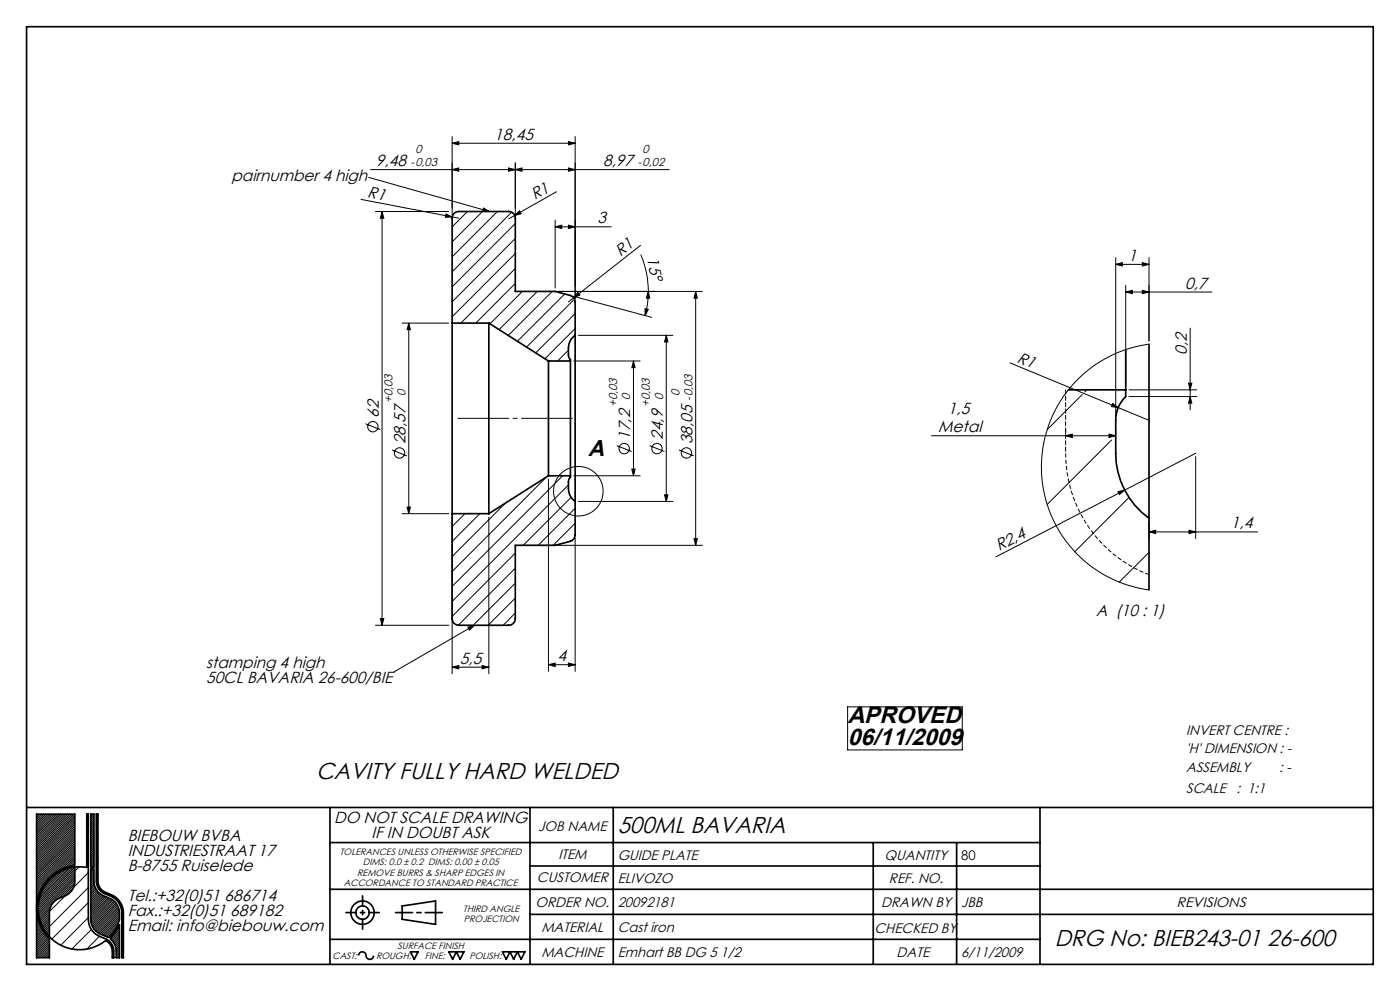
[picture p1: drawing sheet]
<svg xmlns="http://www.w3.org/2000/svg" width="420mm" height="297mm" viewBox="0 0 420 297" stroke-linecap="round" stroke-linejoin="round" font-family="sans-serif">
<g fill="none" stroke="#000" stroke-width=".3">
<path d="M108.3 59.8l27.4 5.2M110.6 53.2l36.3 10.2M111.2 50.8h89.6M135.6 50.8l2-.5v1zM135.6 42.9l2-.5v1zM135.6 40.9v23.5M135.6 42.9h36.9M152.6 50.3l2 .5-2 .5zM154.6 50.8l2-.5v1zM154.6 48.8v15.6M166.9 57.5l-14.3 8.1M170.5 50.3l2 .5-2 .5z"/>
<path d="M170.5 42.4l2 .5-2 .5zM172.5 40.9v48.6M112.6 63.4h22M114.6 63.4l.5 2h-1zM114.6 63.4v124M133.8 64.1l1.9 .9-2.1 .1zM135.7 65l1.9 .4M140.2 63.4l-4.6 4.6M144.7 63.4l-9.1 9.1M145.1 62.4l1.8 1-2.1-.1zM149.2 63.4l-13.6 13.6M153.5 63.6l-17.9 17.9"/>
<path d="M154.4 64.6l1.5-1.4 .5 .9zM154.6 67l-19 19M154.6 71.5l-19 18.9M154.6 76l-19 18.9M166.5 68l2-.5v1zM166.5 66v20.3M166.5 68h16.9M170.5 67.5l2 .5-2 .5zM192.2 73.6l-20.1 15.6M192.2 76.3l1.7 5 .3 2.3 .3 3.7M334.7 79.2l2-.5v1zM334.7 77.2v47.8"/>
<path d="M334.7 79.2h10M342.7 78.7l2 .5-2 .5zM344.7 77.2v25M120.6 96.8h14M122.6 96.8l.5 2h-1zM122.6 96.8v57.1M154.6 80.5l-16.3 16.3M154.6 84.9l-11.9 11.9M156.7 87.3l-9.7 9.7M161.2 87.3l-11.4 11.5M164.2 87.3h46.5M165.7 87.3l-13.2 13.2"/>
<path d="M169.4 88.1l-14.2 14.2M172 88.8l23.5 6.3M172 90l-14 14M172.1 89.2l-1.6 1.3M172.5 94l-11.8 11.8M172.5 98.5l-9 9M173.4 87.6l.6 .8-1.9 .8zM193.5 92.5l1 .2-1 1.9zM194.5 87.3l.4 2.1-1-.1zM194.5 87.3l-.3 4.1-.7 3.2M208.7 87.3l.5 2.1h-1zM208.7 87.3v76.1"/>
<path d="M337.7 87.5l2-.5v1zM337.7 85.5v30.3M337.7 87.5h25.9M342.7 87l2 .5-2 .5zM357 98.4v24.4M170.5 104.9l-3.2 3.3M172.1 108.2h20M173.5 100.5h28.4M190 108.2l.5 2h-1zM190 108.2v34.4M199.9 100.5l.5 2h-1zM199.9 100.5v49.8"/>
<path d="M303 108.8l32.5 13.4M324.7 118.2l-10.5 10.5M326.1 116.8l-.7 .7M338.7 118.8h20.4M338.7 116.8h20.4M344.7 103.1l-3 .6-4 1.1-2.5 .9-3.8 1.9-4.8 3.2-4.8 4.5-3.9 5.3-2.9 5.9-1.8 5.9-.6 4.2-.2 2.7 .5 6.5 .8 3.8 .9 3 2.6 5.6 1.6 2.7 2.4 3 2.1 2.3 3.1 2.8 4.8 3.3 6 2.7 3.7 1.1 3.8 .7M356.6 114.8h.9l-.5 2zM357 118.8l.5 2h-.9zM109.6 127l4.5 1.8M117.6 134.9l4.5 1.7M185 133.6l4.5 1.7M194.9 133.6l4.4 1.7"/>
<path d="M203.7 134.9l4.4 1.7M279.4 130.6h55.3M319.7 130.6l2-.5v1zM319.7 128.6v1.3M332.7 130.1l2 .5-2 .5zM333.5 131.9l-19.4 19.3M333.8 120.9l1.7 1.3-2.1-.4zM334.7 128.6v1.3M335.5 122.2l9.2 3.8M358.7 135.9l-59.9 31M358.7 136.8v24.6M120.6 153.9h14"/>
<path d="M122.1 152h1l-.5 1.9zM135.6 155v46.9M139.5 153.9l-3.9 3.9M144 153.9l-8.4 8.4M146.6 155v46.9M151.6 150.8l-16 16M163.9 143l-28.3 28.3M164.5 143.6v57.6M168.8 142.6l-33.2 33.2M170.5 145.3l-34.9 35M171.3 149l-14.3 14.4M172.1 142.6h20"/>
<path d="M172.5 152.3l-11.1 11.1M172.5 156.8l-6.6 6.6M173.5 150.3h28.4M189.5 140.6h1l-.5 2zM199.4 148.3h1l-.5 2zM335.4 147.4l2-.5-1.6 1.3zM338.7 149.1l-16.3 16.2M344.7 159.4l2-.5v1zM344.7 156.3v5.1M344.7 159.4h32.6M356.7 158.9l2 .5-2 .5zM154.6 165.8l-19 18.9"/>
<path d="M154.6 170.3l-17.1 17.1M154.6 174.8l-12.4 12.3M154.6 179.2l-8.2 8.2M155.6 163.4h55.1M172.5 161.3v39.9M208.2 161.4h1l-.5 2zM344.7 165.6l-8.9 8.8M112.6 187.4h22M114.1 185.4h1l-.5 2zM135.6 200l2-.5v.9zM135.6 200h11M140.4 188l1.9-.6-1.4 1.4z"/>
<path d="M142.3 187.4l-24.2 14M144.6 199.5l2 .5-2 .4zM154.6 183.7l-3.6 3.7M164.5 199.2l2-.5v1zM164.5 199.2h8M170.5 198.7l2 .5-2 .5zM254.3 211.8h34.4v13h-34.4zM11.5 244l-.5 .5M12 244l-1 1M12.6 244l-1.6 1.6M13.1 244l-2.1 2.2M13.7 244l-2.7 2.7"/>
<path d="M14.3 244l-3.3 3.3M14.8 244l-3.8 3.9M15.4 244l-4.4 4.4M15.9 244l-4.9 5M16.5 244l-5.5 5.6M17.1 244l-6.1 6.1M17.6 244l-6.6 6.6M18.2 244l-7.2 7.2M18.7 244l-7.7 7.8M19.3 244l-8.3 8.3M19.9 244l-8.9 8.9M20.4 244l-9.4 9.5"/>
<path d="M21 244l-10 10M21.6 244l-10.6 10.6M21.9 260l-10.3 10.2M22.1 244l-11.1 11.2M22.4 244.3l-11.4 11.4M22.4 244.8l-11.4 11.5M22.4 245.4l-11.4 11.4M22.4 245.9l-11.4 11.5M22.4 246.5l-11.4 11.4M22.4 247l-11.4 11.5M22.4 247.6l-11.4 11.5M22.4 248.2l-11.4 11.4"/>
<path d="M22.4 248.7l-11.4 11.5M22.4 249.3l-11.4 11.5M22.4 249.9l-11.4 11.4M22.4 250.4l-11.4 11.5M22.4 251l-11.4 11.4M22.4 251.5l-11.4 11.5M22.4 252.1l-11.4 11.5M22.4 252.7l-11.4 11.4M22.4 253.2l-11.4 11.5M22.4 253.8l-11.4 11.5M22.4 254.3l-11.4 11.5M22.4 254.9l-11.4 11.5"/>
<path d="M22.4 255.5l-6.8 6.8M22.4 256l-4.9 5M22.4 256.6l-3.8 3.9M22.4 257.1l-2.9 3M22.4 257.7l-2 2.1M22.4 258.3l-1.3 1.3M22.4 258.8l-.6 .7M22.4 260l-10.9 10.9M23.7 259.8l-12.2 12.3M26 244h.1M26.5 257l-.5 .5M26.5 248l-.5 .5"/>
<path d="M26.5 252.5l-.5 .5M27.7 244l-.5 .5M28.2 244.1l-1 1M28.2 244.7l-1 .9M28.2 245.8l-1 1M28.2 246.4l-1 .9M28.2 248.6l-1 1M28.2 249.2l-1 .9M28.2 249.7l-1 1M28.2 250.3l-1 .9M28.2 250.9l-1 .9M28.2 252l-1 .9"/>
<path d="M28.2 252.6l-1 .9M28.2 253.7l-1 .9M28.2 254.8l-1 .9M28.2 255.3l-1 1M28.2 255.9l-1 1M28.2 256.5l-1 .9M28.2 257l-1 1M28.2 257.6l-1 .9M28.2 258.2l-1 .9M28.2 258.7l-1 1M28.2 259.9l-.2 .1M28.2 245.2l-1 1"/>
<path d="M28.2 246.9l-1 1M28.2 247.5l-1 1M28.2 248l-1 1M28.2 251.4l-1 1M28.2 253.1l-1 1M28.2 254.2l-1 1M28.2 259.3l-.6 .6M29.4 249.7l-.5 .5M29.4 254.1l-.5 .5M29.4 245.2l-.5 .4M29.4 258.7l-.5 .4M11 272h.1"/>
<path d="M11 272.6h.1M11 271.4h.1M11 273.1h.1M11 273.6v.1M11.1 270.8l-.1 .1M11.1 274.1l-.1 .1M11.1 270.1l-.1 .2M11.2 274.6l-.2 .2M11.3 269.4l-.3 .3M11.3 275l-.3 .3M11.4 275.5l-.4 .4M11.5 268.7l-.5 .5"/>
<path d="M11.5 275.9l-.5 .6M11.7 276.4l-.7 .6M11.7 267.9l-.7 .7M11.8 276.8l-.8 .8M12 277.2l-1 1M12.1 266.9l-1.1 1.2M12.1 277.6l-1.1 1.1M12.3 278l-1.3 1.3M12.5 278.3l-1.5 1.6M12.7 265.8l-1.7 1.7M12.7 278.7l-1.7 1.7M12.9 279l-1.9 1.9"/>
<path d="M13.2 279.4l-2.2 2.1M13.4 279.7l-2.4 2.4M14 263.9l-3 3M14.8 273.8l-2.6 2.6M14.8 274.4l-2.5 2.4M14.8 274.9l-2.3 2.3M14.8 275.4l-2.1 2.2M14.8 276l-1.9 2M14.8 276.6l-1.7 1.7M14.8 277.1l-1.5 1.6M14.8 278.3l-1.1 1.1M14.8 278.8l-.8 .9"/>
<path d="M14.8 279.4l-.6 .6M14.8 280l-.3 .3M14.9 272.5l-3 3.1M15.2 271.7l-3.4 3.4M17.5 261.6l-4.3 4.2M18.7 260.9l-6.1 6.1M19.6 260.5l-7.4 7.5M20.5 260.3l-8.5 8.5M21.2 260.1l-9.5 9.4M22.3 265.1l-3.7 3.8M22.4 260.5l-10.9 11M22.4 261.7l-10.9 10.9"/>
<path d="M22.4 262.2l-10.9 11M22.4 262.8l-10.9 10.9M22.4 263.3l-10.8 10.9M22.4 263.9l-10.7 10.7M22.4 264.5l-4.8 4.8M26.5 261.5l-14.5 14.5M26.5 266l-13 13M26.5 270.5l-10.9 10.9M26.5 275l-8.3 8.3M27.4 278.6l-5.8 5.8M27.7 260.4l-.5 .4M28.1 260.5l-.9 .9"/>
<path d="M28.2 261.5l-1 1M28.2 262.1l-1 .9M28.2 263.2l-1 1M28.2 263.8l-1 .9M28.2 260.9l-1 1M28.2 262.6l-1 1M28.2 264.3l-1 1M28.3 264.8l-1.1 1M28.3 265.3l-1.1 1.1M28.5 265.7l-1.3 1.3M28.6 266.1l-1.4 1.4M28.8 266.5l-1.6 1.6"/>
<path d="M29 266.8l-1.8 1.8M29.3 267.2l-2.1 2M29.4 263.1l-.5 .5M29.6 267.4l-2.4 2.4M29.8 267.7l-2.6 2.6M30.2 268l-3 2.9M30.4 266.6l-.3 .3M30.5 268.2l-3.3 3.3M30.9 268.4l-3.7 3.6M31.3 268.6l-4.1 4M31.6 268.7l-4.4 4.5M32 268.9l-4.8 4.8"/>
<path d="M32.5 269.1l-5.3 5.1M32.8 269.2l-5.6 5.6M33.2 269.4l-6 6M33.4 268.1l-.4 .4M33.6 269.6l-6.4 6.3M33.9 269.8l-6.6 6.6M34.2 270.1l-6.8 6.8M34.3 279l-1.9 1.9M34.5 270.3l-6.9 7M34.8 270.6l-7.1 7.1M35 271l-7.1 7.1M35 277.7l-3 3"/>
<path d="M35.2 271.3l-7 7.1M35.4 271.7l-7 7M35.5 276.7l-3.9 3.9M35.6 272.1l-6.9 6.9M35.7 272.5l-6.7 6.8M35.8 273l-6.5 6.5M35.8 275.8l-4.6 4.6M35.8 273.5l-6.2 6.2M35.8 274.1l-5.8 5.8M35.8 274.6l-5.4 5.5M35.8 275.2l-5 5M35.8 277.5l-.3 .2"/>
<path d="M35.8 278l-.9 1M35.8 278.6l-2.7 2.7M35.8 279.1l-2.5 2.5M35.8 279.7l-2.2 2.2M35.9 270.1l-.4 .4M37 273.5l-.5 .4M37 278l-.5 .4M13.6 280l-2.6 2.6M13.9 280.3l-2.9 2.9M14.1 280.6l-3.1 3.2M14.4 280.9l-3.4 3.4M14.6 281.2l-3.6 3.7"/>
<path d="M14.8 280.5l-.1 .1M14.8 281.6l-3.8 3.9M14.8 282.2l-3.8 3.8M14.8 282.7l-3.8 3.9M14.8 283.3l-3.7 3.7M14.8 283.9l-3.1 3.1M14.8 284.4l-2.6 2.6M14.8 285l-2 2M14.8 285.6l-1.5 1.4M14.8 286.1l-.9 .9M14.8 286.7l-.3 .3M29.8 280.6l-3.8 3.8"/>
<path d="M32.8 282.1l-.3 .4M34.1 285.3l-.4 .5M35.8 280.2l-1.9 2M35.8 280.8l-1.7 1.7M35.8 281.4l-1.5 1.5M35.8 281.9l-1.3 1.4M35.8 282.5l-1.2 1.2M35.8 283.1l-1 1M35.8 283.6l-.9 1M35.8 284.2l-.9 .9M35.8 284.8l-.9 .9M35.8 285.3l-.9 1"/>
<path d="M35.8 285.9l-.9 .9M35.8 286.4l-.6 .6M35.8 287h.1M37 282.4l-.5 .5M37 286.9l-.1 .1"/>
<circle cx="111.9" cy="127.9" r="1.55"/>
<circle cx="119.8" cy="135.8" r="1.56"/>
<circle cx="187.3" cy="134.5" r="1.56"/>
<circle cx="197.1" cy="134.4" r="1.55"/>
<circle cx="205.9" cy="135.8" r="1.56"/>
<circle cx="173.5" cy="147.2" r="7.4"/>
</g>
<path d="M319.7 135.9a39.1 39.1 0 0 0 25 36.3" fill="none" stroke="#000" stroke-width=".3" stroke-dasharray="1.3 .6" stroke-linecap="butt"/>
<g fill="none" stroke="#000" stroke-width=".5">
<path d="M8 8h404v281h-404zM135.6 96.8v-31.4a1.99 1.99 0 0 1 2-2h15a1.99 1.99 0 0 1 2 2v21.9h11.9l4.6 1.2a2.01 2.01 0 0 1 1.4 2v10M135.6 96.8v57.1M135.6 96.8h11M146.6 96.8v57.1M146.6 96.8l17.9 11.4M164.5 108.2v34.4M164.5 108.2h6.6M171.1 108.2v34.4M172.5 100.5a4.7 4.7 0 0 0-2 3.9v2.2l.6 1.6M172.5 100.5v49.8M320.5 116.8h17.2"/>
<path d="M337.7 116.8v2a9.9 9.9 0 0 0-3 7.2v9.9a24 24 0 0 0 10 19.4M337.7 104.8v12M344.7 103.1v52.2M135.6 153.9h11M164.5 142.6l-17.9 11.3M164.5 142.6h6.6M171.1 142.6l-.6 1.6v2.2a4.7 4.7 0 0 0 2 3.9M172.5 150.3v10a2.1 2.1 0 0 1-1.4 1.9l-4.6 1.2h-11.9v22a1.99 1.99 0 0 1-2 2h-15a1.99 1.99 0 0 1-2-2v-31.5M344.7 155.3v21.5M8 242h404M11 244h11.4v15.4a12.9 12.9 0 0 0-10.7 8.6 12.9 12.9 0 0 0 3.1 13.4v5.6h-3.8zM22.4 259.9v4.2a4.7 4.7 0 0 1-2.9 4.4l-1.8 .7a4.7 4.7 0 0 0-2.9 4.4v7.1"/>
<path d="M26 244h.5v31.6a5.6 5.6 0 0 0 3.4 5l1.7 .8a4 4 0 0 1 2.5 3.7v1.9h-.4v-1.9l-.3-1.4-.6-1-1.1-.8a12.4 12.4 0 0 1-19.8-6.6 12.4 12.4 0 0 1 14.1-15.3zM27.2 244h1v16l-1-.3zM28.9 244h.5v20.7l.2 .8 .8 1.1 1.2 .8 1.7 .7a5.9 5.9 0 0 1 3.7 5.5v13.4h-.5v-13.4a5.5 5.5 0 0 0-3.3-5l-1.8-.8a4.1 4.1 0 0 1-2.5-3.7zM99 242v47M99 252.5h213M159 242v47M159 259.5h153M184 242v47M262 252.5v36.5M287 252.5v36.5M312 242v47M27.2 260.2l1 .4v3.5a4.8 4.8 0 0 0 2.9 4.4l1.8 .7a4.8 4.8 0 0 1 2.9 4.4 6.5 6.5 0 0 1-.7 4l-.8 1.4-1.7 2.1-2.4-1.1a4.8 4.8 0 0 1-3-4.4z"/>
<path d="M35.8 277.1v9.9h-.9l-.2-3.1-.6-1.4-1.1-1.2 1.6-2zM99 266.5h313M120.6 271.5l10.1-1.5v7l-10.1-1.5zM159 274h253M99 281.5h213M107.6 286.4a1.16 1.16 0 0 1 1.3-1.1 1.16 1.16 0 0 1 1 1.4 1.13 1.13 0 0 0 1.2 .8 1.13 1.13 0 0 0 1-1.1M123.2 285.3h2.2l-1.1 2.2zM134.7 285.3h4.5l-1.2 2.2-1.1-2.2-1.1 2.2zM150.7 285.3h6.8l-1.1 2.2-1.2-2.2-1.1 2.2-1.1-2.2-1.1 2.2z"/>
<circle cx="108.8" cy="273.5" r="3.5"/>
<circle cx="108.8" cy="273.5" r="2"/>
</g>
<path d="M136.5 125.4h36.1" fill="none" stroke="#000" stroke-width=".3" stroke-dasharray="15.2 1.3 1.3 1.3" stroke-dashoffset="-.9"/>
<path d="M319.7 116.8v19.1" fill="none" stroke="#000" stroke-width=".3" stroke-dasharray="1.3 .6"/>
<path d="M118.7 273.5h14" fill="none" stroke="#000" stroke-width=".5" stroke-dasharray="6.3 1.3 1.3 1.3" stroke-dashoffset="1.3"/>
<path d="M103.8 273.5h10M108.8 278.5v-10" fill="none" stroke="#000" stroke-width=".5" stroke-dasharray="6.3 1.3 1.3 1.3" stroke-dashoffset="3.3"/>
<g fill="#000">
<path d="M133.8 64.1l1.9 .9-2.1 .1zM154.4 64.6l1.5-1.4 .5 .9zM173.4 87.6l.6 .8-1.9 .8zM333.8 120.9l1.7 1.3-2.1-.4zM335.4 147.4l2-.5-1.6 1.3z"/>
<path d="M135.6 42.9l2-.5v1zM170.5 42.4l2 .5-2 .5zM337.7 87.5l2-.5v1zM342.7 87l2 .5-2 .5zM344.7 159.4l2-.5v1zM356.7 158.9l2 .5-2 .5z"/>
<path d="M152.6 50.3l2 .5-2 .5zM135.6 50.8l2-.5v1zM144.6 199.5l2 .5-2 .4zM135.6 200l2-.5v.9z"/>
<path d="M154.6 50.8l2-.5v1zM170.5 50.3l2 .5-2 .5z"/>
<path d="M122.6 96.8l.5 2h-1zM122.1 152h1l-.5 1.9zM190 108.2l.5 2h-1zM189.5 140.6h1l-.5 2zM199.9 100.5l.5 2h-1zM199.4 148.3h1l-.5 2z"/>
<path d="M193.5 92.5l1 .2-1 1.9zM194.5 87.3l.4 2.1-1-.1z"/>
<path d="M357 118.8l.5 2h-.9zM356.6 114.8h.9l-.5 2z"/>
<path d="M319.7 130.6l2-.5v1zM332.7 130.1l2 .5-2 .5z"/>
<path d="M208.2 161.4h1l-.5 2zM208.7 87.3l.5 2.1h-1zM114.1 185.4h1l-.5 2zM114.6 63.4l.5 2h-1z"/>
<path d="M140.4 188l1.9-.6-1.4 1.4zM145.1 62.4l1.8 1-2.1-.1z"/>
<path d="M170.5 198.7l2 .5-2 .5zM164.5 199.2l2-.5v1zM170.5 67.5l2 .5-2 .5zM166.5 68l2-.5v1zM342.7 78.7l2 .5-2 .5zM334.7 79.2l2-.5v1z"/>
</g>
<g font-size="7.1">
<text x="254.3" y="216.7">APROVED</text>
<text x="254.3" y="223.2">06/11/2009</text>
</g>
<g font-size="6.9">
<text x="176.4" y="136.6">A</text>
<text x="94.8" y="233.4">CAVITY FULLY HARD WELDED</text>
<text x="185.3" y="249.7">500ML BAVARIA</text>
<text x="316.4" y="283.5">DRG No: BIEB243-01 26-600</text>
</g>
<g font-size="4.8">
<text x="148.3" y="41.9">18,45</text>
<text x="112.8" y="49.8">9,48</text>
<text x="180.9" y="49.8">8,97</text>
<text x="69.5" y="54.3">pairnumber 4 high</text>
<text x="110.1" y="59.1" transform="rotate(11 110.1 59.1)">R1</text>
<text x="160.5" y="60" transform="rotate(-30 160.5 60)">R1</text>
<text x="179.3" y="66.9">3</text>
<text x="186.1" y="77" transform="rotate(-38 186.1 77)">R1</text>
<text x="194" y="77.4" transform="rotate(77 194 77.4)">15°</text>
<text x="338.4" y="78.2">1</text>
<text x="355.6" y="86.5">0,7</text>
<text x="356.1" y="106.3" transform="rotate(-90 356.1 106.3)">0,2</text>
<text x="304.9" y="108.4" transform="rotate(22 304.9 108.4)">R1</text>
<text x="113.6" y="125.3" transform="rotate(-90 113.6 125.3)">62</text>
<text x="284.4" y="124.1">1,5</text>
<text x="189" y="131.9" transform="rotate(-90 189 131.9)">17,2</text>
<text x="198.9" y="131.9" transform="rotate(-90 198.9 131.9)">24,9</text>
<text x="281.5" y="129.6">Metal</text>
<text x="121.6" y="133.2" transform="rotate(-90 121.6 133.2)">28,57</text>
<text x="207.7" y="133.2" transform="rotate(-90 207.7 133.2)">38,05</text>
<text x="369.3" y="158.4">1,4</text>
<text x="299.7" y="165.3" transform="rotate(-27 299.7 165.3)">R2,4</text>
<text x="328.9" y="184.7">A (10 : 1)</text>
<text x="61.9" y="200.3">stamping 4 high</text>
<text x="137.9" y="198.9">5,5</text>
<text x="167.3" y="198.2">4</text>
<text x="61.9" y="204.8">50CL BAVARIA 26-600/BIE</text>
<text x="38.3" y="251.9">BIEBOUW BVBA</text>
<text x="100.2" y="246.6">DO NOT SCALE DRAWING</text>
<text x="111.5" y="251.1">IF IN DOUBT ASK</text>
<text x="38.3" y="256.5">INDUSTRIESTRAAT 17</text>
<text x="38.3" y="261">B-8755 Ruiselede</text>
<text x="38.3" y="270">Tel.:+32(0)51 686714</text>
<text x="38.3" y="274.6">Fax.:+32(0)51 689182</text>
<text x="38.3" y="279.1">Email: info@biebouw.com</text>
</g>
<g font-size="4.1">
<text x="355.9" y="220.3">INVERT CENTRE :</text>
<text x="355.9" y="225.7">'H' DIMENSION : -</text>
<text x="355.9" y="231.4">ASSEMBLY</text>
<text x="383.7" y="231.4">: -</text>
<text x="355.9" y="237.5">SCALE</text>
<text x="371" y="237.5">: 1:1</text>
<text x="161.4" y="249">JOB NAME</text>
<text x="167.5" y="257.4">ITEM</text>
<text x="185.3" y="257.7">GUIDE PLATE</text>
<text x="265.4" y="257.8">QUANTITY</text>
<text x="161.1" y="264.3">CUSTOMER</text>
<text x="185.3" y="264.6">ELIVOZO</text>
<text x="266.7" y="264.6">REF. NO.</text>
<text x="160.7" y="271.8">ORDER NO.</text>
<text x="185.3" y="271.7">20092181</text>
<text x="264.4" y="271.7">DRAWN BY</text>
<text x="288.3" y="271.7">JBB</text>
<text x="352.9" y="271.7">REVISIONS</text>
<text x="162.4" y="279.4">MATERIAL</text>
<text x="185.3" y="279.4">Cast iron</text>
<text x="262.3" y="279.6">CHECKED BY</text>
<text x="162.4" y="286.9">MACHINE</text>
<text x="185.3" y="286.8">Emhart BB DG 5 1/2</text>
<text x="269" y="286.9">DATE</text>
<text x="288.3" y="286.9">6/11/2009</text>
</g>
<text font-size="4" x="288.4" y="257.8">80</text>
<g font-size="3.5">
<text x="124.6" y="45.9">0</text>
<text x="192.8" y="45.9">0</text>
<text x="123.1" y="49.8">-0,03</text>
<text x="191.3" y="49.8">-0,02</text>
<text x="121.7" y="118.7" transform="rotate(-90 121.7 118.7)">0</text>
<text x="203.8" y="118.7" transform="rotate(-90 203.8 118.7)">0</text>
<text x="117.7" y="120.7" transform="rotate(-90 117.7 120.7)">+0,03</text>
<text x="185.1" y="122" transform="rotate(-90 185.1 122)">+0,03</text>
<text x="189.1" y="120" transform="rotate(-90 189.1 120)">0</text>
<text x="195" y="122" transform="rotate(-90 195 122)">+0,03</text>
<text x="198.9" y="120" transform="rotate(-90 198.9 120)">0</text>
<text x="207.7" y="120.2" transform="rotate(-90 207.7 120.2)">-0,03</text>
</g>
<g font-size="2.8">
<text x="102" y="256.1">TOLERANCES UNLESS OTHERWISE SPECIFIED</text>
<text x="107.2" y="262.5">REMOVE BURRS &amp; SHARP EDGES IN</text>
<text x="108.8" y="259.1">DIMS: 0.0 ± 0.2 DIMS: 0.00 ± 0.05</text>
<text x="103.2" y="265.5">ACCORDANCE TO STANDARD PRACTICE</text>
<text x="139" y="273.5">THIRD ANGLE</text>
<text x="139.2" y="276.5">PROJECTION</text>
<text x="99.7" y="287.3">CAST:</text>
<text x="112.8" y="287.3">ROUGH:</text>
<text x="119.3" y="284.4">SURFACE FINISH</text>
<text x="127.5" y="287.3">FINE:</text>
<text x="140.8" y="287.3">POLISH:</text>
</g>
</svg>
